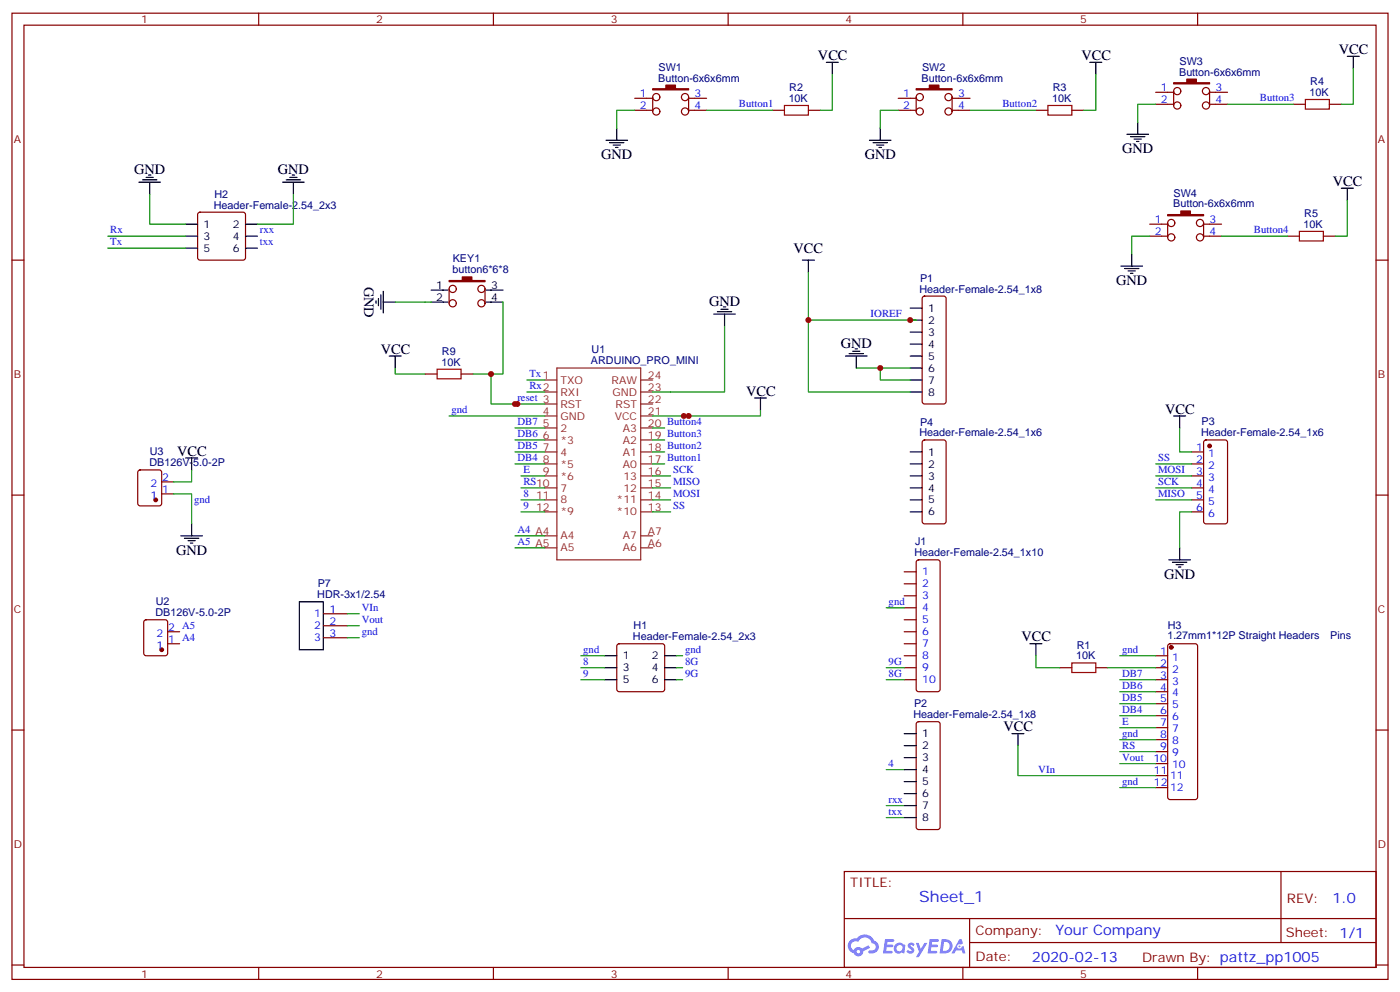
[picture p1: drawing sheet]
<svg xmlns="http://www.w3.org/2000/svg" width="412mm" height="292mm" viewBox="0 0 412 292" stroke-linecap="round" stroke-linejoin="round" font-family="sans-serif">
<g fill="none" stroke="#870000" stroke-width=".35">
<path d="M3.5 3.9h405.4v284.3h-405.4zM7.1 7.4h398.2v277.3h-398.2zM76.2 3.9v3.5M145.3 3.9v3.5M214.5 3.9v3.5M283.6 3.9v3.5M352.8 3.9v3.5M3.5 76.6h3.6M405.3 76.6h3.6M3.5 145.7h3.6M405.3 145.7h3.6M3.5 214.8h3.6"/>
<path d="M405.3 214.8h3.6M248.7 256.5h156.6v28.2h-156.6zM377.3 256.5v20.9M248.7 270.3h156.5M285.6 277.4h119.6M285.6 270.3v14.1M3.5 284h3.6M76.2 284.7v3.5M145.3 284.7v3.5M214.5 284.7v3.5M283.6 284.7v3.5M352.8 284.7v3.5"/>
<path d="M405.3 284h3.6"/>
</g>
<g fill="#5487ff">
<path d="M267.7 277.6a1.22 1.22 0 0 1 1.7 .3l-.4 .6a.47 .47 0 0 0-.3-.4 .47 .47 0 0 0-.5 .2l.1 .2a1.14 1.14 0 0 1 .8 1.8 1.14 1.14 0 0 1-1.9-.1l-.2-.1 .5-.6 .7 .4a.29 .29 0 0 0 .3-.2 .29 .29 0 0 0-.2-.3 1.04 1.04 0 0 1-.6-1.8z"/>
<path d="M260.7 276.4h2.4l.3 .2-.2 .5h-1.8l-.1 .9h1.5l.3 .4-.3 .3h-1.6l-.2 1.1 1.7 .1 .2 .3-.2 .3-2.6 .1z"/>
<path d="M273.8 276.4h2.4l.3 .2-.1 .5h-1.8l-.2 .9h1.6l.3 .4-.4 .3h-1.6l-.1 1.1 1.7 .1 .2 .3-.2 .3h-2.6z"/>
<path d="M282.6 276.4h.7l.3 1.3-.6 .3a.69 .69 0 0 0-1 .2 .69 .69 0 0 0 .4 1 .69 .69 0 0 0 .9-.6l.5-.3 .6 2.2h-.8l-.2-.8h-1.8l-.5 .8h-.8z"/>
<path d="M269.8 277.5h.8l.6 1.8 1.1-1.8h.9l-2.6 4.2h-.8l.9-1.6z"/>
<path d="M277.4 276.4l-.6 4.2h1.3a2.11 2.11 0 0 0 2.5-2.2 2.11 2.11 0 0 0-2.5-2zM278.1 277.1a1.39 1.39 0 0 1 1.7 1.5 1.39 1.39 0 0 1-1.8 1.2h-.3z"/>
<path d="M263.7 278a1.54 1.54 0 0 0-.1 2.2 1.54 1.54 0 0 0 2.2 .1l.6 .3 .3-2.3-.2-.3h-.4a1.49 1.49 0 0 0-2.4 0zM264 279a.94 .94 0 0 1 1.8 0 .94 .94 0 0 1-1.8 0z"/>
<path d="M250.4 276.8a2.18 2.18 0 0 0 1.1 3.7 1.44 1.44 0 0 0 1.6 .9 1.44 1.44 0 0 0 1.2-1.5l2-1-.5-.7-1.9 1a1.47 1.47 0 0 0-2.4 .4 1.39 1.39 0 0 1-.7-1.9 1.39 1.39 0 0 1 2-.5 2.12 2.12 0 0 1 2.2-1.3 2.12 2.12 0 0 1 1.9 1.7 1.14 1.14 0 0 1 1.1 1.4 1.14 1.14 0 0 1-1.7 .7 .43 .43 0 0 0-.5 .4 .43 .43 0 0 0 .4 .5 1.98 1.98 0 0 0 2.5-1.3 1.98 1.98 0 0 0-1.2-2.5 3.1 3.1 0 0 0-5.3-.7l-.9 .1zM252.3 280.1a.55 .55 0 0 1 1.1 0 .55 .55 0 0 1-1.1 0z"/>
<circle cx="282.6" cy="278.5" r=".26"/>
</g>
<g fill="none" stroke="#8c2424" stroke-width=".35">
<path d="M160.5 115.4h3.5M160.5 111.8h3.5M160.5 118.9h3.5M164 108.3h24.7v56.4h-24.7zM188.7 115.4h3.6M188.7 111.8h3.6M188.7 118.9h3.6M160.5 125.9h3.5M160.5 129.5h3.5M160.5 133h3.5M160.5 136.5h3.5M160.5 122.4h3.5"/>
<path d="M188.7 125.9h3.6M188.7 129.5h3.6M188.7 133h3.6M188.7 136.5h3.6M188.7 122.4h3.6M160.5 140.1h3.5M160.5 143.6h3.5M160.5 147.1h3.5M160.5 150.6h3.5M160.5 157.7h3.5M188.7 140.1h3.6M188.7 143.6h3.6"/>
<path d="M188.7 147.1h3.6M188.7 150.6h3.6M188.7 157.7h3.6M160.5 161.2h3.5M188.7 161.2h3.6"/>
</g>
<path d="M231.1 31h7v2.9h-7zM308.7 31h7v2.9h-7zM384.5 29.3h7.1v2.8h-7.1zM382.8 68.1h7v2.8h-7zM128.8 108.7h7v2.8h-7zM315.7 195.1h7.1v2.8h-7.1z" fill="none" stroke="#a10000" stroke-width=".35"/>
<g fill="none" stroke="#870000" stroke-width=".35">
<path d="M187 28.9h5.3M187 32.5h5.3M192.3 28.6v4.2M202.8 28.6v4.2M202.8 28.9h5.3M202.8 32.5h5.3M227.5 32.5h3.6M238.1 32.5h3.6M264.6 28.9h5.3M264.6 32.5h5.3M269.9 28.6v4.2M280.5 28.9h5.3"/>
<path d="M280.5 32.5h5.3M280.5 28.6v4.2M305.2 32.5h3.5M315.7 32.5h3.6M340.4 30.7h5.3M340.4 27.2h5.3M345.7 26.8v4.2M356.3 30.7h5.3M356.3 26.8v4.2M356.3 27.2h5.3M381 30.7h3.5M391.6 30.7h3.5"/>
<path d="M58.4 62.6l.5-.2h12.7l.5 .2 .2 .5v12.7l-.2 .5-.5 .3h-12.7l-.5-.3-.2-.5v-12.7zM338.7 69.5h5.3M338.7 66h5.3M344 65.6v4.2M354.5 69.5h5.3M354.5 65.6v4.2M354.5 66h5.3M379.2 69.5h3.6M389.8 69.5h3.5M132.3 85v4.3M134.4 85a1.06 1.06 0 0 0-1.5-.9 1.06 1.06 0 0 0-.3 1.7 1.06 1.06 0 0 0 1.8-.4v-.4M142.9 85a1.06 1.06 0 0 1-1.5 1 1.06 1.06 0 0 1-.3-1.8 1.06 1.06 0 0 1 1.7 .5l.1 4.6"/>
<path d="M271.9 87.3l.4-.2h5.7l.5 .2 .2 .5v30.4l-.2 .5-.5 .2h-5.7l-.5-.2-.2-.5v-30.4zM125.2 110.1h3.6M135.8 110.1h3.5M40.8 138.5l.5-.2h5.6l.7 .4v9.5l-.4 .6-5.9 .1-.7-.5v-9.4zM271.9 129.7l.4-.2h5.7l.6 .4 .1 23.6-.5 .6-5.9 .1-.6-.5-.1-23.5zM351 133h3.5M351 136.5h3.5M354.8 129.7l.4-.2h5.7l.6 .4 .1 23.6-.5 .6-5.9 .1-.6-.5-.1-23.5zM47.6 145.3h3.6M47.6 141.8h3.6M351 140.1h3.5M351 143.6h3.5"/>
<path d="M351 147.1h3.5M351 150.6h3.5M266.3 168.3h3.6M266.3 171.8h3.6M266.3 175.3h3.6M266.3 178.9h3.6M270.1 165l.5-.3h5.6l.5 .3 .2 .5v37.3l-.2 .5-.5 .3h-5.6l-.5-.3-.2-.5v-37.3zM42.6 182.6l.4-.2h5.7l.6 .4 .1 9.5-.5 .6-5.9 .1-.6-.5-.1-9.4zM49.4 185.9h3.5M49.4 189.4h3.5M95.2 180.6h7.1M95.2 184.1h7.1"/>
<path d="M95.2 187.7h7.1M181.9 189.6l.5-.2h12.7l.5 .2 .2 .5v12.7l-.2 .5-.5 .3h-12.7l-.5-.3-.2-.5v-12.7zM266.3 182.4h3.6M266.3 185.9h3.6M266.3 189.4h3.6M266.3 193h3.6M266.3 196.5h3.6M312.2 196.5h3.5M322.8 196.5h3.5M340.4 193h3.6M340.4 196.5h3.6M344.2 189.6l.5-.2h7.4l.5 .2 .2 .5v44.5l-.3 .5-.4 .2h-7.4l-.5-.2-.2-.5v-44.5z"/>
<path d="M266.3 200h3.6M270.1 212.6l.5-.2h5.6l.5 .2 .2 .5v30.3l-.2 .5-.5 .2h-5.6l-.5-.2-.2-.5v-30.3zM340.4 200h3.6M340.4 203.6h3.6M340.4 207.1h3.6M340.4 210.6h3.6M340.4 214.1h3.6M340.4 217.7h3.6M340.4 231.8h3.6M340.4 228.2h3.6M340.4 221.2h3.6M340.4 224.7h3.6"/>
<circle cx="193.3" cy="28.6" r="1.06"/>
<circle cx="193.3" cy="32.8" r="1.06"/>
<circle cx="201.8" cy="28.6" r="1.06"/>
<circle cx="201.8" cy="32.8" r="1.06"/>
<circle cx="270.9" cy="32.8" r="1.06"/>
<circle cx="270.9" cy="28.6" r="1.06"/>
<circle cx="279.4" cy="28.6" r="1.06"/>
<circle cx="279.4" cy="32.8" r="1.06"/>
<circle cx="346.8" cy="26.8" r="1.06"/>
<circle cx="346.8" cy="31" r="1.06"/>
<circle cx="355.2" cy="31" r="1.06"/>
<circle cx="355.2" cy="26.8" r="1.06"/>
<circle cx="345" cy="65.6" r="1.06"/>
<circle cx="345" cy="69.9" r="1.06"/>
<circle cx="353.5" cy="65.6" r="1.06"/>
<circle cx="353.5" cy="69.9" r="1.06"/>
<circle cx="133.4" cy="89.3" r="1.06"/>
<circle cx="141.8" cy="89.3" r="1.06"/>
</g>
<g fill="none" stroke="#000" stroke-width=".35">
<path d="M243.4 18.3h3.5M245.2 18.3v3.6M321 18.3h3.6M322.8 18.3v3.6M396.9 16.6h3.5M398.6 16.6v3.5M181.7 37.7v3.6M259.3 37.7v3.6M332 39.5h6.3M335.1 36v3.5M40.9 53.6h6.4M42 52.9h4.2"/>
<path d="M43 52.2h2.2M43.7 51.5h.7M44.1 53.6v3.6M83.3 53.6h6.3M84.3 52.9h4.2M85.4 52.2h2.1M86.1 51.5h.7M86.4 53.6v3.6M178.5 41.3h6.4M179.6 42h4.2M180.6 42.7h2.1M181.3 43.4h.7"/>
<path d="M256.1 41.3h6.4M257.2 42h4.2M258.2 42.7h2.1M258.9 43.4h.7M333 40.2h4.3M334.1 40.9h2.1M334.8 41.6h.7M395.1 55.4h3.5M396.9 55.4v3.5M54.7 66h3.5M54.7 69.5h3.5M54.7 73h3.5"/>
<path d="M72.3 66h3.5M72.3 69.5h3.5M72.3 73h3.5M236.4 76.6h3.5M238.1 76.6v3.5M330.2 78.3h6.3M331.3 79h4.2M332.3 79.7h2.1M333.4 74.8v3.5M110.8 88.5v.8M111.5 87.8v2.2M112.2 86.8v4.2"/>
<path d="M112.9 88.9h3.5M112.9 85.7v6.4M127 85.4h4.9M127 88.9h4.9M143.2 85.4h5M143.2 88.9h5M210.3 92.4h6.3M211.3 91.7h4.2M212.4 91h2.1M213.1 90.3h.7M213.4 92.4v3.6M268.1 90.7h3.5"/>
<path d="M268.1 94.2h3.5M268.1 97.7h3.5M333 80.4h.7M114.7 104.8h3.5M116.4 104.8v3.5M222.2 117.1h3.6M224 117.1v3.5M249.1 104.8h6.3M250.1 104.1h4.3M251.2 103.4h2.1M251.9 102.7h.7M252.2 104.8v3.5"/>
<path d="M268.1 101.2h3.5M268.1 104.8h3.5M268.1 108.3h3.5M268.1 111.8h3.5M268.1 115.4h3.5M54.7 134.8h3.5M56.4 134.8v3.5M268.1 133h3.5M268.1 136.5h3.5M345.7 122.4h3.5M347.5 122.4v3.5M53.3 157.7h6.3"/>
<path d="M54.3 158.4h4.3M55.4 159.1h2.1M56.1 159.8h.7M56.4 154.2v3.5M268.1 140.1h3.5M268.1 143.6h3.5M268.1 147.1h3.5M268.1 150.6h3.5M88.2 177.1h7v14.1h-7zM344.3 164.7h6.4M345.4 165.5h4.2M346.4 166.2h2.1"/>
<path d="M347.1 166.9h.7M347.5 161.2v3.5M178.2 193h3.5M178.2 196.5h3.5M195.8 193h3.5M195.8 196.5h3.5M303.4 189.4h3.5M305.2 189.4v3.6M178.2 200h3.5M195.8 200h3.5M266.3 215.9h3.6M266.3 219.4h3.6"/>
<path d="M298.1 215.9h3.5M299.9 215.9v3.5M266.3 223h3.6M266.3 226.5h3.6M266.3 230h3.6M266.3 233.5h3.6M266.3 237.1h3.6M266.3 240.6h3.6"/>
</g>
<g fill="#870000" stroke="#870000" stroke-width=".35">
<path d="M132.3 82.5h3.9v-1h2.8v1h3.9v.4h-10.6z"/>
<path d="M192.3 26.1h3.8v-1.1h2.9v1.1h3.8v.4h-10.5z"/>
<path d="M269.9 26.1h3.9v-1.1h2.8v1.1h3.9v.4h-10.6z"/>
<path d="M345.7 24.3h3.9v-1h2.8v1h3.9v.4h-10.6z"/>
<path d="M344 63.1h3.8v-1h2.9v1h3.8v.4h-10.5z"/>
<circle cx="45.9" cy="147.1" r=".53"/>
<circle cx="356.3" cy="131.2" r=".53"/>
<circle cx="345" cy="190.5" r=".53"/>
<circle cx="47.6" cy="191.2" r=".53"/>
</g>
<g fill="none" stroke="#008700" stroke-width=".35">
<path d="M187 32.5h-5.3v5.2M208.1 32.5h19.4M245.2 21.9v10.6h-3.5M264.6 32.5h-5.3v5.2M285.8 32.5h19.4M322.8 21.9v10.6h-3.5M340.4 30.7h-5.3v5.3M361.6 30.7h19.4M398.6 20.1v10.6h-3.5M44.1 57.2v8.8h10.6M86.4 57.2v8.8h-10.6M396.9 58.9v10.6h-3.6"/>
<path d="M31.7 69.5h23M31.7 73h23M338.7 69.5h-5.3v5.3M359.8 69.5h19.4M116.4 88.9h10.6M148.2 88.9v21.2h-8.9M213.4 96v19.4h-21.1M238.1 80.1v14.1h31.8M238.1 94.2v21.2h30M116.4 108.3v1.8h8.8M144.6 110.1v8.8h7.8M151.7 118.9h8.8"/>
<path d="M155.2 115.4h5.3M155.2 111.8h5.3M252.2 108.3h7.1M268.1 108.3h-8.8v3.5h8.8M56.4 138.3v3.5h-5.2M132.3 122.4h28.2M151.7 133h8.8M151.7 136.5h8.8M151.7 125.9h8.8M151.7 129.5h8.8M192.3 122.4h10.5M192.3 133h3.5"/>
<path d="M192.3 136.5h3.5M192.3 125.9h3.5M192.3 129.5h3.5M224 120.6v1.8h-22.6M340.4 136.5h10.6M347.5 125.9v7.1h3.5M51.2 145.3h5.2v8.9M151.7 157.7h8.8M153.5 150.6h7M153.5 147.1h7M153.5 140.1h7M153.5 143.6h7"/>
<path d="M192.3 150.6h5.3M192.3 147.1h5.3M192.3 140.1h5.3M192.3 143.6h5.3M340.4 147.1h10.6M340.4 140.1h10.6M340.4 143.6h10.6M351 150.6h-3.5v10.6M151.7 161.2h8.8M261.1 178.9h5.2M102.3 187.7h3.5M102.3 180.6h3.5"/>
<path d="M102.3 184.1h3.5M171.1 196.5h7.1M171.1 193h7.1M199.3 196.5h1.8M199.3 193h1.8M261.1 196.5h5.2M305.2 193v3.5h7M326.3 196.5h14.1M329.8 193h10.6M171.1 200h7.1M199.3 200h1.8M261.1 200h5.2"/>
<path d="M299.9 219.4v8.8h40.5M329.8 200h10.6M329.8 217.7h10.6M329.8 214.1h10.6M329.8 210.6h10.6M329.8 207.1h10.6M329.8 203.6h10.6M261.1 237.1h5.2M261.1 226.5h5.2M329.8 231.8h10.6M329.8 224.7h10.6M329.8 221.2h10.6"/>
<path d="M261.1 240.6h5.2"/>
</g>
<g fill="#c00">
<circle cx="144.6" cy="110.1" r=".88"/>
<circle cx="259.3" cy="108.3" r=".88"/>
<circle cx="268.1" cy="94.2" r=".88"/>
<circle cx="152.4" cy="118.9" r=".88"/>
<circle cx="151.7" cy="118.9" r=".88"/>
<circle cx="201.4" cy="122.4" r=".88"/>
<circle cx="202.8" cy="122.4" r=".88"/>
<circle cx="238.1" cy="94.2" r=".88"/>
</g>
<text font-size="4.6" fill="#00f" x="270.8" y="265.5">Sheet_1</text>
<g font-size="4.2">
<text x="240.9" y="17.6">VCC</text>
<text x="318.6" y="17.6">VCC</text>
<text x="394.4" y="15.9">VCC</text>
<text x="177.1" y="46.9">GND</text>
<text x="254.7" y="46.9">GND</text>
<text x="330.6" y="45.2">GND</text>
<text x="39.5" y="51.2">GND</text>
<text x="81.8" y="51.2">GND</text>
<text x="392.6" y="54.7">VCC</text>
<text x="233.8" y="74.4">VCC</text>
<text x="328.8" y="84">GND</text>
<text x="107.2" y="84.3" transform="rotate(90 107.2 84.3)">GND</text>
<text x="208.9" y="90">GND</text>
<text x="112.2" y="104.1">VCC</text>
<text x="247.6" y="102.3">GND</text>
<text x="219.8" y="116.4">VCC</text>
<text x="343.3" y="121.7">VCC</text>
<text x="52.2" y="134.1">VCC</text>
<text x="51.9" y="163.3">GND</text>
<text x="342.9" y="170.4">GND</text>
<text x="300.9" y="188.7">VCC</text>
<text x="295.6" y="215.2">VCC</text>
</g>
<g font-size="4.2" fill="#00f">
<text x="392.5" y="265.7">1.0</text>
<text x="310.9" y="275.3">Your Company</text>
<text x="304" y="283.1">2020-02-13</text>
</g>
<g font-size="3.9" fill="#800">
<text x="250.5" y="261.1">TITLE:</text>
<text x="379.1" y="265.7">REV:</text>
<text x="287.4" y="275.3">Company:</text>
<text x="378.7" y="275.9">Sheet: 1/1</text>
<text x="287.4" y="282.9">Date:</text>
<text x="336.4" y="283">Drawn By: pattz_pp1005</text>
</g>
<g font-size="3.2" fill="#800">
<text x="41.6" y="6.9">1</text>
<text x="110.8" y="6.9">2</text>
<text x="179.9" y="6.9">3</text>
<text x="249.1" y="6.9">4</text>
<text x="318.2" y="6.9">5</text>
<text x="4.1" y="42">A</text>
<text x="405.9" y="42">A</text>
<text x="4.1" y="111.1">B</text>
<text x="405.9" y="111.1">B</text>
<text x="4.1" y="180.3">C</text>
<text x="405.9" y="180.3">C</text>
<text x="4.1" y="249.4">D</text>
<text x="405.9" y="249.4">D</text>
<text x="41.6" y="287.7">1</text>
<text x="110.8" y="287.7">2</text>
<text x="179.9" y="287.7">3</text>
<text x="249.1" y="287.7">4</text>
<text x="318.2" y="287.7">5</text>
</g>
<g font-size="3.2" fill="#000080">
<text x="193.9" y="24">Button-6x6x6mm</text>
<text x="194" y="20.8">SW1</text>
<text x="271.5" y="24">Button-6x6x6mm</text>
<text x="271.6" y="20.8">SW2</text>
<text x="347.3" y="22.2">Button-6x6x6mm</text>
<text x="347.4" y="19">SW3</text>
<text x="232.3" y="30">10K</text>
<text x="232.5" y="26.8">R2</text>
<text x="309.9" y="30">10K</text>
<text x="310.1" y="26.8">R3</text>
<text x="385.8" y="28.2">10K</text>
<text x="386" y="25">R4</text>
<text x="63.2" y="58.2">H2</text>
<text x="345.7" y="57.8">SW4</text>
<text x="63" y="61.4">Header-Female-2.54_2x3</text>
<text x="345.6" y="61">Button-6x6x6mm</text>
<text x="384.2" y="63.9">R5</text>
<text x="384" y="67">10K</text>
<text x="133.4" y="77.2">KEY1</text>
<text x="133.3" y="80.4">button6*6*8</text>
<text x="271" y="82.9">P1</text>
<text x="270.9" y="86.1">Header-Female-2.54_1x8</text>
<text x="130" y="107.6">10K</text>
<text x="130.2" y="104.4">R9</text>
<text x="174.1" y="107.2">ARDUINO_PRO_MINI</text>
<text x="174.3" y="104">U1</text>
<text x="271" y="125.2">P4</text>
<text x="353.9" y="125">P3</text>
<text x="270.9" y="128.4">Header-Female-2.54_1x6</text>
<text x="353.8" y="128.2">Header-Female-2.54_1x6</text>
<text x="44" y="137.2">DB126V-5.0-2P</text>
<text x="44.1" y="134">U3</text>
<text x="269.5" y="160.5">J1</text>
<text x="269.4" y="163.7">Header-Female-2.54_1x10</text>
<text x="93.6" y="172.6">P7</text>
<text x="45.9" y="178.1">U2</text>
<text x="93.4" y="175.8">HDR-3x1/2.54</text>
<text x="45.8" y="181.3">DB126V-5.0-2P</text>
<text x="186.6" y="185.2">H1</text>
<text x="344" y="185">H3</text>
<text x="186.5" y="188.4">Header-Female-2.54_2x3</text>
<text x="317.2" y="190.9">R1</text>
<text x="343.9" y="188.2">1.27mm1*12P Straight Headers</text>
<text x="391.9" y="188.2">Pins</text>
<text x="317" y="194">10K</text>
<text x="269.3" y="208.1">P2</text>
<text x="269.1" y="211.3">Header-Female-2.54_1x8</text>
</g>
<g font-size="3.2" fill="#00f">
<text x="188.5" y="28.6">1</text>
<text x="204.6" y="28.6">3</text>
<text x="266.1" y="28.6">1</text>
<text x="282.2" y="28.6">3</text>
<text x="341.9" y="26.8">1</text>
<text x="358.1" y="26.8">3</text>
<text x="371.1" y="29.8">Button3</text>
<text x="188.5" y="32.1">2</text>
<text x="204.6" y="32.1">4</text>
<text x="217.7" y="31.6">Button1</text>
<text x="266.1" y="32.1">2</text>
<text x="282.2" y="32.1">4</text>
<text x="295.3" y="31.6">Button2</text>
<text x="341.9" y="30.3">2</text>
<text x="358.1" y="30.3">4</text>
<text x="340.2" y="65.6">1</text>
<text x="356.3" y="65.6">3</text>
<text x="32.5" y="68.6">Rx</text>
<text x="76.6" y="68.6">rxx</text>
<text x="340.2" y="69.1">2</text>
<text x="356.3" y="69.1">4</text>
<text x="369.4" y="68.6">Button4</text>
<text x="32.5" y="72.1">Tx</text>
<text x="76.6" y="72.1">txx</text>
<text x="256.5" y="93.3">IOREF</text>
<text x="155.9" y="110.9">Tx1</text>
<text x="152.4" y="118">reset 3</text>
<text x="155.9" y="114.5">Rx2</text>
<text x="133" y="121.5">gnd</text>
<text x="152.4" y="125.1">DB7</text>
<text x="152.4" y="128.6">DB6</text>
<text x="152.4" y="132.1">DB5</text>
<text x="152.4" y="135.6">DB4</text>
<text x="341.1" y="135.6">SS</text>
<text x="352.3" y="132.6">1</text>
<text x="352.3" y="136.2">2</text>
<text x="355.8" y="134.4">1</text>
<text x="355.8" y="137.9">2</text>
<text x="44.3" y="143.2">2</text>
<text x="47.8" y="141.5">2</text>
<text x="154.2" y="142.7">RS10</text>
<text x="154.2" y="139.2">E</text>
<text x="198.3" y="142.7">MISO</text>
<text x="198.3" y="139.2">SCK</text>
<text x="341.1" y="139.2">MOSI</text>
<text x="341.1" y="142.7">SCK</text>
<text x="352.3" y="139.7">3</text>
<text x="352.3" y="143.2">4</text>
<text x="355.8" y="141.5">3</text>
<text x="44.3" y="146.8">1</text>
<text x="47.8" y="145">1</text>
<text x="57.1" y="148">gnd</text>
<text x="154.2" y="146.2">8</text>
<text x="154.2" y="149.8">9</text>
<text x="198.3" y="149.8">SS</text>
<text x="198.3" y="146.2">MOSI</text>
<text x="341.1" y="146.2">MISO</text>
<text x="352.3" y="146.8">5</text>
<text x="355.8" y="145">4</text>
<text x="355.8" y="148.5">5</text>
<text x="352.3" y="150.3">6</text>
<text x="355.8" y="152">6</text>
<text x="152.4" y="156.8">A4 A4</text>
<text x="152.4" y="160.3">A5 A5</text>
<text x="271.6" y="169.3">1</text>
<text x="271.6" y="172.9">2</text>
<text x="106.5" y="179.7">VIn</text>
<text x="261.8" y="178">gnd</text>
<text x="271.6" y="176.4">3</text>
<text x="271.6" y="179.9">4</text>
<text x="49.6" y="185.6">2 A5</text>
<text x="92.5" y="181.7">1</text>
<text x="92.5" y="185.2">2</text>
<text x="97" y="180.3">1</text>
<text x="97" y="183.8">2</text>
<text x="106.5" y="183.3">Vout</text>
<text x="271.6" y="183.4">5</text>
<text x="46.1" y="190.9">1</text>
<text x="46.1" y="187.3">2</text>
<text x="49.6" y="189.1">1 A4</text>
<text x="92.5" y="188.7">3</text>
<text x="97" y="187.3">3</text>
<text x="106.5" y="186.8">gnd</text>
<text x="271.6" y="187">6</text>
<text x="271.6" y="190.5">7</text>
<text x="171.8" y="195.6">8</text>
<text x="171.8" y="192.1">gnd</text>
<text x="201.8" y="195.6">8G</text>
<text x="201.8" y="192.1">gnd</text>
<text x="261.8" y="195.6">9G</text>
<text x="271.6" y="194">8</text>
<text x="271.6" y="197.6">9</text>
<text x="330.6" y="192.1">gnd</text>
<text x="341.8" y="192.6">1</text>
<text x="341.8" y="196.1">2</text>
<text x="345.3" y="194.4">1</text>
<text x="345.3" y="197.9">2</text>
<text x="171.8" y="199.1">9</text>
<text x="201.8" y="199.1">9G</text>
<text x="261.8" y="199.1">8G</text>
<text x="271.6" y="201.1">10</text>
<text x="330.6" y="202.7">DB6</text>
<text x="330.6" y="199.1">DB7</text>
<text x="341.8" y="199.7">3</text>
<text x="341.8" y="203.2">4</text>
<text x="345.3" y="201.4">3</text>
<text x="330.6" y="209.7">DB4</text>
<text x="330.6" y="206.2">DB5</text>
<text x="341.8" y="206.7">5</text>
<text x="345.3" y="205">4</text>
<text x="345.3" y="208.5">5</text>
<text x="330.6" y="213.3">E</text>
<text x="341.8" y="210.3">6</text>
<text x="341.8" y="213.8">7</text>
<text x="345.3" y="212">6</text>
<text x="345.3" y="215.5">7</text>
<text x="330.6" y="216.8">gnd</text>
<text x="330.6" y="220.3">RS</text>
<text x="341.8" y="217.3">8</text>
<text x="341.8" y="220.8">9</text>
<text x="345.3" y="219.1">8</text>
<text x="261.8" y="225.6">4</text>
<text x="305.9" y="227.4">VIn</text>
<text x="330.6" y="223.8">Vout</text>
<text x="339.7" y="224.4">10</text>
<text x="339.9" y="227.9">11</text>
<text x="345.3" y="222.6">9</text>
<text x="345.3" y="226.1">10</text>
<text x="330.6" y="230.9">gnd</text>
<text x="339.9" y="231.4">12</text>
<text x="344.7" y="232.8">12</text>
<text x="344.7" y="229.3">11</text>
<text x="261.8" y="239.7">txx</text>
<text x="261.8" y="236.2">rxx</text>
</g>
<g font-size="3.2">
<text x="60" y="67">1</text>
<text x="60" y="70.6">3</text>
<text x="68.5" y="67">2</text>
<text x="68.5" y="70.6">4</text>
<text x="60" y="74.1">5</text>
<text x="68.5" y="74.1">6</text>
<text x="128.5" y="85">1</text>
<text x="128.5" y="88.5">2</text>
<text x="144.6" y="85">3</text>
<text x="144.6" y="88.5">4</text>
<text x="273.4" y="91.7">1</text>
<text x="273.4" y="95.2">2</text>
<text x="273.4" y="98.8">3</text>
<text x="273.4" y="102.3">4</text>
<text x="273.4" y="105.8">5</text>
<text x="273.4" y="109.4">6</text>
<text x="273.4" y="112.9">7</text>
<text x="273.4" y="116.4">8</text>
<text x="273.4" y="134.1">1</text>
<text x="273.4" y="137.6">2</text>
<text x="273.4" y="141.1">3</text>
<text x="273.4" y="144.6">4</text>
<text x="273.4" y="148.2">5</text>
<text x="273.4" y="151.7">6</text>
<text x="183.4" y="194">1</text>
<text x="183.4" y="197.6">3</text>
<text x="192" y="194">2</text>
<text x="192" y="197.6">4</text>
<text x="183.4" y="201.1">5</text>
<text x="192" y="201.1">6</text>
<text x="271.6" y="217">1</text>
<text x="271.6" y="220.5">2</text>
<text x="271.6" y="224">3</text>
<text x="271.6" y="227.5">4</text>
<text x="271.6" y="231.1">5</text>
<text x="271.6" y="234.6">6</text>
<text x="271.6" y="238.1">7</text>
<text x="271.6" y="241.7">8</text>
</g>
<g font-size="3.2" fill="#8d2323">
<text x="165.1" y="112.9">TXO</text>
<text x="180.2" y="112.9">RAW</text>
<text x="190.9" y="111.5">24</text>
<text x="165.1" y="119.9">RST</text>
<text x="165.1" y="116.4">RXI</text>
<text x="180.4" y="116.4">GND</text>
<text x="181.3" y="119.9">RST</text>
<text x="190.9" y="115">23</text>
<text x="190.9" y="118.5">22</text>
<text x="159.9" y="125.6">5</text>
<text x="159.9" y="122.1">4</text>
<text x="165.1" y="123.5">GND</text>
<text x="181.1" y="123.5">VCC</text>
<text x="190.9" y="125.6">20 Button4</text>
<text x="190.9" y="122.1">21</text>
<text x="159.9" y="129.1">6</text>
<text x="165.1" y="127">2</text>
<text x="165.1" y="130.5">*3</text>
<text x="183.5" y="130.5">A2</text>
<text x="183.5" y="127">A3</text>
<text x="190.9" y="129.1">19 Button3</text>
<text x="159.9" y="132.6">7</text>
<text x="159.9" y="136.2">8</text>
<text x="165.1" y="134.1">4</text>
<text x="165.1" y="137.6">*5</text>
<text x="183.5" y="137.6">A0</text>
<text x="183.5" y="134.1">A1</text>
<text x="190.9" y="136.2">17 Button1</text>
<text x="190.9" y="132.6">18 Button2</text>
<text x="159.9" y="139.7">9</text>
<text x="165.1" y="141.1">*6</text>
<text x="183.6" y="141.1">13</text>
<text x="190.9" y="143.2">15</text>
<text x="190.9" y="139.7">16</text>
<text x="157.9" y="146.8">11</text>
<text x="165.1" y="144.6">7</text>
<text x="165.1" y="148.2">8</text>
<text x="181.6" y="148.2">*11</text>
<text x="183.6" y="144.6">12</text>
<text x="190.9" y="146.8">14</text>
<text x="157.9" y="150.3">12</text>
<text x="165.1" y="151.7">*9</text>
<text x="181.6" y="151.7">*10</text>
<text x="190.9" y="150.3">13</text>
<text x="165.1" y="158.8">A4</text>
<text x="183.5" y="158.8">A7</text>
<text x="190.9" y="157.3">A7</text>
<text x="190.9" y="160.9">A6</text>
<text x="165.1" y="162.3">A5</text>
<text x="183.5" y="162.3">A6</text>
</g>
</svg>
